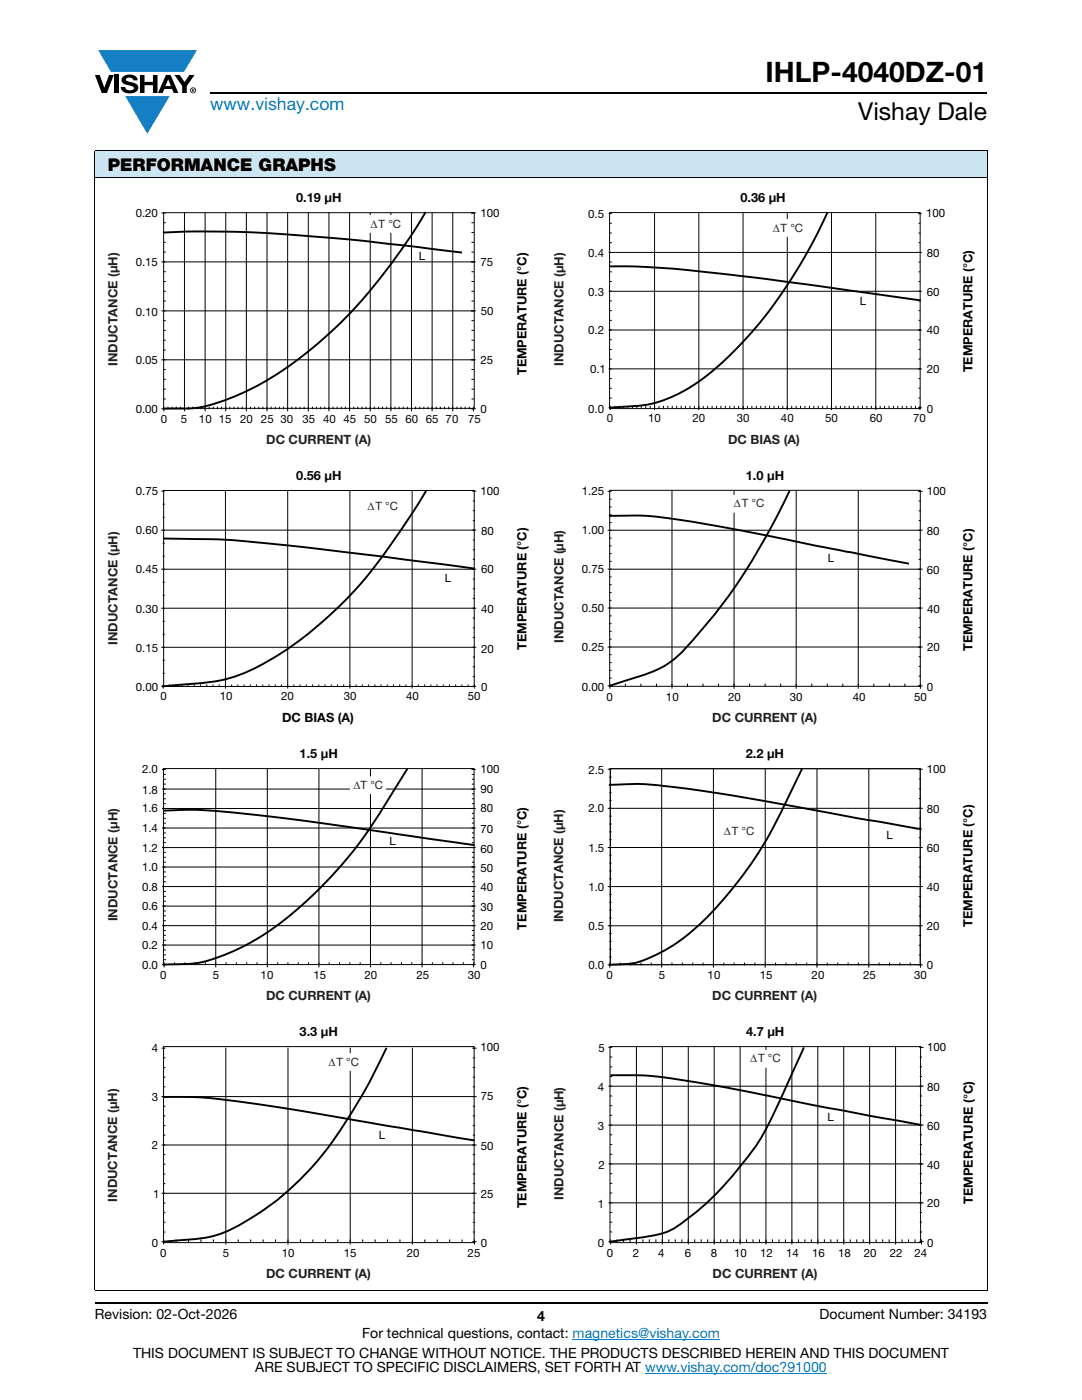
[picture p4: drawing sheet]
<svg xmlns="http://www.w3.org/2000/svg" width="216mm" height="279mm" viewBox="0 0 216 279" stroke-linecap="round" stroke-linejoin="round" font-family="sans-serif">
<g fill="#147fc3">
<path d="M19.6 10h19.7l-2.6 4.3h-1.1h-13.5z"/>
<path d="M25 19.2h8.9l-4.5 7.5z"/>
</g>
<g fill="#000">
<path d="M18.9 15h1l.9 2.5 1-2.5h.9l-1.4 3.6h-1zM22.9 15h.9v3.6h-.9zM24.6 15.3a2.1 2.1 0 0 1 2.8 .3l.1 .4h-.9a.79 .79 0 0 0-.7-.5 .79 .79 0 0 0-.8 .4l.3 .3 1 .2a1.08 1.08 0 0 1 1.2 1 1.08 1.08 0 0 1-1.1 1.2 1.73 1.73 0 0 1-2.4-1.2h.9a.96 .96 0 0 0 .8 .6 .96 .96 0 0 0 .9-.4 1.31 1.31 0 0 0-1.2-.6 1.03 1.03 0 0 1-1.1-.6 1.03 1.03 0 0 1 .2-1.1zM27.9 15h.9v1.3h1.7v-1.3h.9v3.6h-.9v-1.6h-1.7v1.6h-.9zM34.8 15h1.1l.9 1.4 1-1.4h1l-1.5 2.2v1.4h-.9v-1.4z"/>
<path d="M33.6 15.9l.5 1.3h-1.1zM33.1 15l-1.6 3.6h1l.3-.8h1.5l.3 .8h1l-1.6-3.6z"/>
<path d="M38.4 17.8h.2v.2h-.2zM38.3 17.7v.7h.1v-.3l.4 .3-.2-.3 .2-.2-.1-.2z"/>
<path d="M38.1 18a.46 .46 0 0 1 .9 0 .46 .46 0 0 1-.9 0zM37.9 18a.6 .6 0 0 0 1.2 0 .6 .6 0 0 0-1.2 0z"/>
</g>
<path d="M42 18.6h155M18.9 260h178.1" fill="none" stroke="#000" stroke-width=".36"/>
<path d="M114.3 267.3h29.3M128.7 274h36.3" fill="none" stroke="#007ec4" stroke-width=".2"/>
<path d="M18.9 30h178.1v5.5h-178.1z" fill="#cce5f3"/>
<g fill="none" stroke="#000" stroke-width=".2">
<path d="M18.9 30h178.1M18.9 35.5h178.1M18.9 30.1v227.3M197 30.1v227.3M32.3 52.3h62.5M32.7 58.1h.3M32.7 56.2h.3M32.7 54.2h.3M32.7 50.3h.3M32.7 48.4h.3M32.7 46.4h.3M32.7 44.4h.3"/>
<path d="M33 42.5h-.7M36.8 42.5v39.5M40.9 42.5v39.5M45 42.5v39.5M49.2 42.5v39.5M53.3 42.5v39.5M57.4 42.5v39.5M61.5 42.5v39.5M65.6 42.5v39.5M69.8 42.5v39.5M73.9 42.5v39.5M78 42.5v39.5"/>
<path d="M82.1 42.5v39.5M86.2 42.5v39.5M90.3 42.5v39.5M94.1 42.5h.7M94.2 58.1h.3M94.2 56.2h.3M94.2 54.2h.3M94.2 50.3h.3M94.2 48.4h.3M94.2 46.4h.3M94.2 44.4h.3M32.3 71.8h62.5"/>
<path d="M32.3 62h62.5M32.7 79.6h.3M32.7 77.7h.3M32.7 75.7h.3M32.7 73.8h.3M32.7 69.8h.3M32.7 67.9h.3M32.7 65.9h.3M32.7 64h.3M32.7 62h.3M32.7 60.1h.3M94.2 79.6h.3"/>
<path d="M94.2 77.7h.3M94.2 75.7h.3M94.2 73.8h.3M94.2 69.8h.3M94.2 67.9h.3M94.2 65.9h.3M94.2 64h.3M94.2 62h.3M94.2 60.1h.3M32.3 81.6h.7M32.7 81.3v.7M33.5 81.3v.3"/>
<path d="M34.3 81.3v.3M35.2 81.3v.3M36 81.3v.3M37.6 81.3v.3M38.5 81.3v.3M39.3 81.3v.3M40.1 81.3v.3M41.7 81.3v.3M42.6 81.3v.3M43.4 81.3v.3M44.2 81.3v.3M45.9 81.3v.3"/>
<path d="M46.7 81.3v.3M47.5 81.3v.3M48.3 81.3v.3M50 81.3v.3M50.8 81.3v.3M51.6 81.3v.3M52.5 81.3v.3M54.1 81.3v.3M54.9 81.3v.3M55.8 81.3v.3M56.6 81.3v.3M58.2 81.3v.3"/>
<path d="M59 81.3v.3M59.9 81.3v.3M60.7 81.3v.3M62.3 81.3v.3M63.2 81.3v.3M64 81.3v.3M64.8 81.3v.3M66.5 81.3v.3M67.3 81.3v.3M68.1 81.3v.3M68.9 81.3v.3M70.6 81.3v.3"/>
<path d="M71.4 81.3v.3M72.2 81.3v.3M73 81.3v.3M74.7 81.3v.3M75.5 81.3v.3M76.3 81.3v.3M77.2 81.3v.3M78.8 81.3v.3M79.6 81.3v.3M80.5 81.3v.3M81.3 81.3v.3M82.9 81.3v.3"/>
<path d="M83.8 81.3v.3M84.6 81.3v.3M85.4 81.3v.3M87.1 81.3v.3M87.9 81.3v.3M88.7 81.3v.3M89.5 81.3v.3M91.2 81.3v.3M92 81.3v.3M92.8 81.3v.3M93.6 81.3v.3M94.1 81.6h.7"/>
<path d="M94.5 81.3v.7M18.9 257.5h178.1"/>
</g>
<path d="M32.7 46.4a231.4 231.4 0 0 1 34.6 1.2l14.8 1.5 9.9 1.3M84.8 42.5a100.1 100.1 0 0 1-25.7 29.5 50 50 0 0 1-19.6 9.4l-2.3 .1-4.5 .1" fill="none" stroke="#000" stroke-width=".38"/>
<path d="M32.7 42.4h61.9v39.1h-61.9z" fill="none" stroke="#050504" stroke-width=".2"/>
<path d="M72.9 43h8.4v3.3h-8.4z" fill="#fff"/>
<path d="M72.9 43h8.4v3.3h-8.4z" fill="none" stroke="#fff" stroke-width=".25"/>
<path d="M121.8 58.1h61.8M121.8 50.4h61.8M130.6 42.6v38.8M139.4 42.6v38.8M148.3 42.6v38.8M157.1 42.6v38.8M165.9 42.6v38.8M174.7 42.6v38.8M121.8 73.6h61.8M121.8 65.9h61.8" fill="none" stroke="#050504" stroke-width=".2"/>
<g fill="none" stroke="#000" stroke-width=".2">
<path d="M121.8 56.2h.2M121.8 54.3h.2M121.8 52.3h.2M121.8 48.4h.2M121.8 46.5h.2M121.8 44.6h.2M122 58.1h-.5M122 50.4h-.5M122 42.6h-.5M183.3 58.1h.5M183.3 50.4h.5M183.3 42.6h.5"/>
<path d="M183.4 56.2h.2M183.4 54.3h.2M183.4 52.3h.2M183.4 48.4h.2M183.4 46.5h.2M183.4 44.6h.2M121.8 79.4h.2M121.8 77.5h.2M121.8 75.6h.2M121.8 71.7h.2M121.8 69.7h.2M121.8 67.8h.2"/>
<path d="M121.8 63.9h.2M121.8 62h.2M121.8 60.1h.2M122 73.6h-.5M122 65.9h-.5M183.3 73.6h.5M183.3 65.9h.5M183.4 79.4h.2M183.4 77.5h.2M183.4 75.6h.2M183.4 71.7h.2M183.4 69.7h.2"/>
<path d="M183.4 67.8h.2M183.4 63.9h.2M183.4 62h.2M183.4 60.1h.2M121.8 81.1v.6M122 81.4h-.5M122.7 81.1v.3M123.5 81.1v.3M124.4 81.1v.3M125.3 81.1v.3M126.2 81.1v.3M127.1 81.1v.3"/>
<path d="M128 81.1v.3M128.8 81.1v.3M129.7 81.1v.3M130.6 81.1v.6M131.5 81.1v.3M132.4 81.1v.3M133.3 81.1v.3M134.1 81.1v.3M135 81.1v.3M135.9 81.1v.3M136.8 81.1v.3M137.7 81.1v.3"/>
<path d="M138.6 81.1v.3M139.4 81.1v.6M140.3 81.1v.3M141.2 81.1v.3M142.1 81.1v.3M143 81.1v.3M143.9 81.1v.3M144.7 81.1v.3M145.6 81.1v.3M146.5 81.1v.3M147.4 81.1v.3M148.3 81.1v.6"/>
<path d="M149.2 81.1v.3M150 81.1v.3M150.9 81.1v.3M151.8 81.1v.3M152.7 81.1v.3M153.6 81.1v.3M154.4 81.1v.3M155.3 81.1v.3M156.2 81.1v.3M157.1 81.1v.6M158 81.1v.3M158.9 81.1v.3"/>
<path d="M159.7 81.1v.3M160.6 81.1v.3M161.5 81.1v.3M162.4 81.1v.3M163.3 81.1v.3M164.2 81.1v.3M165 81.1v.3M165.9 81.1v.6M166.8 81.1v.3M167.7 81.1v.3M168.6 81.1v.3M169.4 81.1v.3"/>
<path d="M170.3 81.1v.3M171.2 81.1v.3M172.1 81.1v.3M173 81.1v.3M173.9 81.1v.3M174.7 81.1v.6M175.6 81.1v.3M176.5 81.1v.3M177.4 81.1v.3M178.3 81.1v.3M179.2 81.1v.3M180 81.1v.3"/>
<path d="M180.9 81.1v.3M181.8 81.1v.3M182.7 81.1v.3M183.3 81.4h.5M183.6 81.1v.6"/>
</g>
<path d="M121.8 53.2a141.9 141.9 0 0 1 17.6 .9l13.3 1.5 30.9 4.3M165 42.6a89.8 89.8 0 0 1-23.4 31.9 26.5 26.5 0 0 1-17.9 6.7l-1.9 .2" fill="none" stroke="#000" stroke-width=".38"/>
<path d="M153.1 43.9h8.5v3.2h-8.5z" fill="#fff"/>
<path d="M153.1 43.9h8.5v3.2h-8.5z" fill="none" stroke="#fff" stroke-width=".25"/>
<path d="M121.6 42.4h62v39.1h-62zM45 98v39M57.4 98v39M69.8 98v39M82.2 98v39M32.6 113.6h62.1M32.6 105.8h62.1M32.6 129.2h62.1M32.6 121.4h62.1" fill="none" stroke="#050504" stroke-width=".2"/>
<g fill="none" stroke="#000" stroke-width=".2">
<path d="M32.3 98h.5M32.7 97.9h61.9v39.1h-61.9zM94.4 98h.5M94.4 100h.3M32.3 113.6h.5M32.3 105.8h.5M32.6 118.8h.2M32.6 116.2h.2M32.6 111h.2M32.6 108.4h.2M32.6 103.2h.2M32.6 100.6h.2"/>
<path d="M94.4 113.6h.5M94.4 105.8h.5M94.4 119.4h.3M94.4 117.5h.3M94.4 115.5h.3M94.4 111.6h.3M94.4 109.7h.3M94.4 107.8h.3M94.4 103.9h.3M94.4 101.9h.3M32.3 137h.5M32.3 129.2h.5"/>
<path d="M32.3 121.4h.5M32.6 134.4h.2M32.6 131.8h.2M32.6 126.6h.2M32.6 124h.2M32.6 136.7v.6M33.8 136.7v.3M35.1 136.7v.3M36.3 136.7v.3M37.5 136.7v.3M38.8 136.7v.3M40 136.7v.3"/>
<path d="M41.3 136.7v.3M42.5 136.7v.3M43.7 136.7v.3M45 136.7v.6M46.2 136.7v.3M47.5 136.7v.3M48.7 136.7v.3M50 136.7v.3M51.2 136.7v.3M52.4 136.7v.3M53.7 136.7v.3M54.9 136.7v.3"/>
<path d="M56.2 136.7v.3M57.4 136.7v.6M58.6 136.7v.3M59.9 136.7v.3M61.1 136.7v.3M62.4 136.7v.3M63.6 136.7v.3M64.8 136.7v.3M66.1 136.7v.3M67.3 136.7v.3M68.6 136.7v.3M69.8 137v.3"/>
<path d="M69.8 136.7v.3M71.1 136.7v.3M72.3 136.7v.3M73.5 136.7v.3M74.8 136.7v.3M76 136.7v.3M77.3 136.7v.3M78.5 136.7v.3M79.8 136.7v.3M81 136.7v.3M82.2 137v.3M82.2 136.7v.3"/>
<path d="M83.5 136.7v.3M84.7 136.7v.3M86 136.7v.3M87.2 136.7v.3M88.5 136.7v.3M89.7 136.7v.3M90.9 136.7v.3M92.2 136.7v.3M93.4 136.7v.3M94.4 137h.5M94.4 129.2h.5M94.4 121.4h.5"/>
<path d="M94.4 135h.3M94.4 133.1h.3M94.4 131.1h.3M94.4 127.2h.3M94.4 125.3h.3M94.4 123.3h.3M94.7 137v.3M94.7 136.7v.3"/>
</g>
<path d="M85 98a147.9 147.9 0 0 1-14.1 19.7 68.1 68.1 0 0 1-22.4 16.7 34.6 34.6 0 0 1-11.9 2.2l-4 .4M32.7 107.5a169.9 169.9 0 0 1 24.7 1.3l18.6 2.2 18.5 2.5" fill="none" stroke="#000" stroke-width=".38"/>
<path d="M72.2 99.4h8.5v3.3h-8.5z" fill="#fff"/>
<path d="M72.2 99.4h8.5v3.3h-8.5z" fill="none" stroke="#fff" stroke-width=".25"/>
<g fill="none" stroke="#000" stroke-width=".2">
<path d="M121.4 98.1h.5M121.7 99.6h.2M134.1 98.1v39.2M146.5 98.1v39.2M158.9 98.1v39.2M171.3 98.1v39.2M183.3 98.1h.7M121.4 113.6h62.6M121.4 105.8h62.6M121.7 119.8h.2M121.7 118.3h.2M121.7 116.7h.2"/>
<path d="M121.7 115.1h.2M121.7 112h.2M121.7 110.5h.2M121.7 108.9h.2M121.7 107.4h.2M121.7 104.3h.2M121.7 102.7h.2M121.7 101.2h.2M183.4 119.4h.3M183.4 117.5h.3M183.4 115.5h.3M183.4 111.6h.3"/>
<path d="M183.4 109.7h.3M183.4 107.8h.3M183.4 103.9h.3M183.4 102h.3M183.4 100h.3M121.4 129.1h62.6M121.4 121.3l62.6 .1M121.4 136.9h.5M121.7 135.3h.2M121.7 133.8h.2M121.7 132.2h.2M121.7 130.7h.2"/>
<path d="M121.7 127.6h.2M121.7 126h.2M121.7 124.5h.2M121.7 122.9h.2M121.7 136.5v.8M124.8 136.5v.4M127.9 136.5v.4M131 136.5v.4M137.2 136.5v.4M140.3 136.5v.4M143.4 136.5v.4M149.6 136.5v.4"/>
<path d="M152.7 136.5v.4M155.8 136.5v.4M162 136.5v.4M165.1 136.5v.4M168.2 136.5v.4M174.4 136.5v.4M177.5 136.5v.4M180.6 136.5v.4M183.3 136.9h.7M183.4 134.9h.3M183.4 133h.3M183.4 131.1h.3"/>
<path d="M183.4 127.2h.3M183.4 125.2h.3M183.4 123.3h.3M183.7 136.5v.8"/>
</g>
<path d="M157.5 98.1a118.3 118.3 0 0 1-20.7 31.3 18.5 18.5 0 0 1-9.4 5.7l-5.7 1.8M121.7 103l3.7-.1a59.4 59.4 0 0 1 13 1.3l8.5 1.5 34.3 6.8" fill="none" stroke="#000" stroke-width=".38"/>
<path d="M145.4 98.9h8.4v3.3h-8.4z" fill="#fff"/>
<path d="M145.4 98.9h8.4v3.3h-8.4z" fill="none" stroke="#fff" stroke-width=".25"/>
<g fill="none" stroke="#000" stroke-width=".2">
<path d="M121.7 97.9h61.9v39.1h-61.9zM32.4 157.5h62.4M32.4 153.6h.3M32.7 159.4h.3M32.7 158.4h.3M32.7 156.5h.3M32.7 155.5h.3M32.7 154.6h.3M32.7 153.6h.3M43.1 153.6v39.4M53.3 153.6v39.4M63.6 153.6v39.4"/>
<path d="M73.9 153.6v39.4M84.2 153.6v39.4M94.2 153.6h.6M94.3 159.4h.2M94.3 158.4h.2M94.3 156.5h.2M94.3 155.5h.2M94.3 154.6h.2M94.3 153.6h.2M32.4 176.9h62.4M32.4 173h62.4M32.4 169.1h62.4"/>
<path d="M32.4 165.2h62.4M32.4 161.3h62.4M32.7 179.8h.3M32.7 178.9h.3M32.7 177.9h.3M32.7 176h.3M32.7 175h.3M32.7 174h.3M32.7 172.1h.3M32.7 171.1h.3M32.7 170.1h.3M32.7 168.2h.3"/>
<path d="M32.7 167.2h.3M32.7 166.2h.3M32.7 164.3h.3M32.7 163.3h.3M32.7 162.3h.3M32.7 160.4h.3M94.3 179.8h.2M94.3 178.9h.2M94.3 177.9h.2M94.3 176h.2M94.3 175h.2M94.3 174h.2"/>
<path d="M94.3 172.1h.2M94.3 171.1h.2M94.3 170.1h.2M94.3 168.2h.2M94.3 167.2h.2M94.3 166.2h.2M94.3 164.3h.2M94.3 163.3h.2M94.3 162.3h.2M94.3 160.4h.2M32.4 188.6h62.4M32.4 184.7h62.4"/>
<path d="M32.4 180.8h62.4M32.4 192.5h.6M32.7 191.5h.3M32.7 190.6h.3M32.7 189.6h.3M32.7 187.6h.3M32.7 186.7h.3M32.7 185.7h.3M32.7 183.7h.3M32.7 182.8h.3M32.7 181.8h.3M32.7 192.2v.8"/>
<path d="M34.8 192.2v.3M36.9 192.2v.3M38.9 192.2v.3M41 192.2v.3M45.1 192.2v.3M47.2 192.2v.3M49.2 192.2v.3M51.3 192.2v.3M55.4 192.2v.3M57.5 192.2v.3M59.5 192.2v.3M61.6 192.2v.3"/>
<path d="M65.7 192.2v.3M67.8 192.2v.3M69.8 192.2v.3M71.9 192.2v.3M76 192.2v.3M78 192.2v.3M80.1 192.2v.3M82.2 192.2v.3M86.3 192.2v.3M88.3 192.2v.3M90.4 192.2v.3M92.5 192.2v.3"/>
<path d="M94.2 192.5h.6M94.3 191.5h.2M94.3 190.6h.2M94.3 189.6h.2M94.3 187.6h.2M94.3 186.7h.2M94.3 185.7h.2M94.3 183.7h.2M94.3 182.8h.2M94.3 181.8h.2M94.5 192.2v.8"/>
</g>
<path d="M81.2 153.6a169.6 169.6 0 0 1-11.4 17.2 72.7 72.7 0 0 1-20.7 17.8 32.3 32.3 0 0 1-11.2 3.8l-5.2 .1M32.7 161.8a70.3 70.3 0 0 1 13.9 .4 738.9 738.9 0 0 1 32.5 4.2l15.4 2.2" fill="none" stroke="#000" stroke-width=".38"/>
<path d="M32.6 153.4h62v39.1h-62z" fill="none" stroke="#050504" stroke-width=".2"/>
<path d="M70 155.1h6.9v3.3h-6.9z" fill="#fff"/>
<path d="M70 155.1h6.9v3.3h-6.9z" fill="none" stroke="#fff" stroke-width=".25"/>
<path d="M143.3 164.4h8.5v3.3h-8.5z" fill="#fff"/>
<path d="M143.3 164.4h8.5v3.3h-8.5z" fill="none" stroke="#fff" stroke-width=".25"/>
<g fill="none" stroke="#000" stroke-width=".2">
<path d="M121.4 153.5h.5M121.7 159.8h.2M121.7 158.2h.2M121.7 156.6h.2M121.7 155.1h.2M132 153.5v39.5M142.4 153.5v39.5M152.7 153.5v39.5M163 153.5v39.5M173.4 153.5v39.5M183.4 153.5h.6M183.4 159.4h.3"/>
<path d="M183.4 157.4h.3M183.4 155.5h.3M121.7 178.5h.2M121.7 175.4h.2M121.7 173.8h.2M121.7 172.3h.2M121.7 170.7h.2M121.7 167.6h.2M121.7 166h.2M121.7 164.5h.2M121.7 162.9h.2M183.4 178.9h.3"/>
<path d="M183.4 175h.3M183.4 173h.3M183.4 171.1h.3M183.4 167.2h.3M183.4 165.2h.3M183.4 163.3h.3M184 176.9h-62.6M184 169.1h-62.6M184 161.3h-62.6M121.4 192.6h.5M121.7 191h.2M121.7 189.4h.2"/>
<path d="M121.7 187.9h.2M121.7 186.3h.2M121.7 183.2h.2M121.7 181.6h.2M121.7 180.1h.2M121.7 192.2v.8M123.8 192.2v.4M125.8 192.2v.4M127.9 192.2v.4M130 192.2v.4M134.1 192.2v.4M136.2 192.2v.4"/>
<path d="M138.2 192.2v.4M140.3 192.2v.4M144.4 192.2v.4M146.5 192.2v.4M148.6 192.2v.4M150.6 192.2v.4M154.8 192.2v.4M156.8 192.2v.4M158.9 192.2v.4M161 192.2v.4M165.1 192.2v.4M167.2 192.2v.4"/>
<path d="M169.2 192.2v.4M171.3 192.2v.4M175.4 192.2v.4M177.5 192.2v.4M179.6 192.2v.4M181.6 192.2v.4M183.4 192.6h.6M183.4 190.6h.3M183.4 188.6h.3M183.4 186.7h.3M183.4 182.8h.3M183.4 180.8h.3"/>
<path d="M183.7 192.2v.8M184 184.8h-62.6M32.3 218.8h62.7M32.6 208.9h62v39.1h-62zM32.7 216.9h.2M32.7 215h.2M32.7 213.1h.2M32.7 211.1h.2M32.9 209.2h-.6M45.1 209.2v39.1M57.5 209.2v39.1M69.9 209.2v39.1"/>
<path d="M82.3 209.2v39.1M94.4 209.2h.6M94.4 216.9h.3M94.4 215h.3M94.4 213.1h.3M94.4 211.1h.3M32.3 238.1h62.7M32.3 228.5h62.7M32.7 236.2h.2M32.7 234.3h.2M32.7 232.4h.2M32.7 230.4h.2"/>
<path d="M32.7 228.5h.2M32.7 226.6h.2M32.7 224.6h.2M32.7 222.7h.2M32.7 220.8h.2M94.4 236.2h.3M94.4 234.3h.3M94.4 232.4h.3M94.4 230.4h.3M94.4 228.5h.3M94.4 226.6h.3M94.4 224.6h.3"/>
<path d="M94.4 222.7h.3M94.4 220.8h.3M32.7 245.9h.2M32.7 243.9h.2M32.7 242h.2M32.7 240.1h.2M32.7 247.5v.8M32.9 247.8h-.6M35.1 247.5v.3M37.6 247.5v.3M40.1 247.5v.3M42.6 247.5v.3"/>
<path d="M47.5 247.5v.3M50 247.5v.3M52.5 247.5v.3M55 247.5v.3M59.9 247.5v.3M62.4 247.5v.3M64.9 247.5v.3M67.4 247.5v.3M72.4 247.5v.3M74.8 247.5v.3M77.3 247.5v.3M79.8 247.5v.3"/>
<path d="M84.8 247.5v.3M87.2 247.5v.3M89.7 247.5v.3M92.2 247.5v.3M94.4 247.8h.6M94.4 245.9h.3M94.4 243.9h.3M94.4 242h.3M94.4 240.1h.3M94.7 247.5v.8"/>
</g>
<path d="M121.7 156.6a53.2 53.2 0 0 1 12.4 .4 651.3 651.3 0 0 1 34.1 5.8l15.5 2.7M160 153.5a145.2 145.2 0 0 1-9.6 18.1 70 70 0 0 1-14.3 15.8 28 28 0 0 1-10 4.9l-4.4 .3M32.7 218.9a91.3 91.3 0 0 1 18.6 1.4l7.4 1.2 35.8 6.1M77 209.3a107.9 107.9 0 0 1-14.2 23 51.8 51.8 0 0 1-18.9 14 39.7 39.7 0 0 1-10 1.4l-1.2 .1" fill="none" stroke="#000" stroke-width=".38"/>
<path d="M121.8 153.4h61.8v39.1h-61.8z" fill="none" stroke="#000" stroke-width=".25"/>
<path d="M64.5 210.3h8.4v3.3h-8.4z" fill="#fff"/>
<path d="M64.5 210.3h8.4v3.3h-8.4z" fill="none" stroke="#fff" stroke-width=".25"/>
<g fill="none" stroke="#000" stroke-width=".2">
<path d="M121.5 216.8h62.7M121.8 218.7h.3M121.8 214.8h.3M121.8 212.9h.3M121.8 211h.3M122.1 209h-.6M127 209v39.3M132.2 209v39.3M137.3 209v39.3M142.5 209v39.3M147.7 209v39.3M152.8 209v39.3"/>
<path d="M158 209v39.3M163.2 209v39.3M168.4 209v39.3M173.5 209v39.3M178.7 209v39.3M183.6 209h.6M183.6 218.7h.3M183.6 214.8h.3M183.6 212.9h.3M183.6 211h.3M121.5 232.3h62.7M121.5 224.5h62.7"/>
<path d="M121.8 238.1h.3M121.8 236.2h.3M121.8 234.2h.3M121.8 230.4h.3M121.8 228.4h.3M121.8 226.5h.3M121.8 222.6h.3M121.8 220.7h.3M183.6 238.1h.3M183.6 236.2h.3M183.6 234.2h.3M183.6 230.4h.3"/>
<path d="M183.6 228.4h.3M183.6 226.5h.3M183.6 222.6h.3M183.6 220.7h.3M121.5 240.1h62.7M121.8 245.9h.3M121.8 243.9h.3M121.8 242h.3M121.8 247.4v.9M122.1 247.8h-.6M123.1 247.4v.4M124.4 247.4v.4"/>
<path d="M125.7 247.4v.4M128.3 247.4v.4M129.6 247.4v.4M130.9 247.4v.4M133.5 247.4v.4M134.7 247.4v.4M136 247.4v.4M138.6 247.4v.4M139.9 247.4v.4M141.2 247.4v.4M143.8 247.4v.4M145.1 247.4v.4"/>
<path d="M146.4 247.4v.4M149 247.4v.4M150.3 247.4v.4M151.5 247.4v.4M154.1 247.4v.4M155.4 247.4v.4M156.7 247.4v.4M159.3 247.4v.4M160.6 247.4v.4M161.9 247.4v.4M164.5 247.4v.4M165.8 247.4v.4"/>
<path d="M167.1 247.4v.4M169.6 247.4v.4M171 247.4v.4M172.2 247.4v.4M174.8 247.4v.4M176.1 247.4v.4M177.4 247.4v.4M180 247.4v.4M181.3 247.4v.4M182.6 247.4v.4M183.6 247.8h.6M183.6 245.9h.3"/>
<path d="M183.6 243.9h.3M183.6 242h.3M183.9 247.4v.9"/>
</g>
<path d="M122 214.6a74.3 74.3 0 0 1 17.3 1.4l9.7 1.8 15.5 3.2 18.9 3.4M160.3 209.2l-.2 .5a226.1 226.1 0 0 1-8.5 17.9 64.8 64.8 0 0 1-16.4 17.1 15.5 15.5 0 0 1-7.2 2.3l-6.2 .8" fill="none" stroke="#000" stroke-width=".38"/>
<path d="M121.7 208.9h62v39.1h-62z" fill="none" stroke="#050504" stroke-width=".2"/>
<path d="M148.6 209.7h8.5v3.3h-8.5z" fill="#fff"/>
<path d="M148.6 209.7h8.5v3.3h-8.5z" fill="none" stroke="#fff" stroke-width=".25"/>
<text font-size="5.6" x="152.8" y="16.4">IHLP-4040DZ-01</text>
<text font-size="4.9" x="171.3" y="24">Vishay Dale</text>
<text font-size="3.5" fill="#007ec4" x="42" y="21.9">www.vishay.com</text>
<text font-size="3.5" x="21.5" y="34.1">PERFORMANCE GRAPHS</text>
<g font-size="2.8">
<text x="18.9" y="263.3">Revision: 02-Oct-2026</text>
<text x="107.2" y="263.6">4</text>
<text x="163.6" y="263.3">Document Number: 34193</text>
<text x="72.3" y="267.1">For technical questions, contact: magnetics@vishay.com</text>
<text x="26.5" y="271">THIS DOCUMENT IS SUBJECT TO CHANGE WITHOUT NOTICE. THE PRODUCTS DESCRIBED HEREIN AND THIS DOCUMENT</text>
<text x="50.9" y="273.8">ARE SUBJECT TO SPECIFIC DISCLAIMERS, SET FORTH AT www.vishay.com/doc?91000</text>
</g>
<g font-size="2.5" fill="#050504">
<text x="59.1" y="40.3">0.19 μH</text>
<text x="147.7" y="40.3">0.36 μH</text>
<text x="59.1" y="95.8">0.56 μH</text>
<text x="148.8" y="95.7">1.0 μH</text>
<text x="56.3" y="144.1">DC BIAS (A)</text>
<text x="59.8" y="151.2">1.5 μH</text>
<text x="148.8" y="151.3">2.2 μH</text>
<text x="59.8" y="206.7">3.3 μH</text>
<text x="148.9" y="206.7">4.7 μH</text>
</g>
<g font-size="2.5" fill="#231f20">
<text x="23.4" y="73" transform="rotate(-90 23.4 73)">INDUCTANCE (μH)</text>
<text x="112.5" y="73" transform="rotate(-90 112.5 73)">INDUCTANCE (μH)</text>
<text x="53.1" y="88.6">DC CURRENT (A)</text>
<text x="145.3" y="88.6">DC BIAS (A)</text>
<text x="23.4" y="128.7" transform="rotate(-90 23.4 128.7)">INDUCTANCE (μH)</text>
<text x="112.4" y="128.3" transform="rotate(-90 112.4 128.3)">INDUCTANCE (μH)</text>
<text x="142.1" y="144.2">DC CURRENT (A)</text>
<text x="23.4" y="183.9" transform="rotate(-90 23.4 183.9)">INDUCTANCE (μH)</text>
<text x="112.4" y="184.1" transform="rotate(-90 112.4 184.1)">INDUCTANCE (μH)</text>
<text x="53.1" y="199.6">DC CURRENT (A)</text>
<text x="142.1" y="199.6">DC CURRENT (A)</text>
<text x="23.4" y="239.8" transform="rotate(-90 23.4 239.8)">INDUCTANCE (μH)</text>
<text x="112.4" y="239.5" transform="rotate(-90 112.4 239.5)">INDUCTANCE (μH)</text>
<text x="53.1" y="255.1">DC CURRENT (A)</text>
<text x="142.2" y="255.1">DC CURRENT (A)</text>
</g>
<g font-size="2.5">
<text x="105" y="74.9" transform="rotate(-90 105 74.9)">TEMPERATURE (°C)</text>
<text x="194" y="74.3" transform="rotate(-90 194 74.3)">TEMPERATURE (°C)</text>
<text x="105" y="129.7" transform="rotate(-90 105 129.7)">TEMPERATURE (°C)</text>
<text x="194" y="129.9" transform="rotate(-90 194 129.9)">TEMPERATURE (°C)</text>
<text x="105" y="185.5" transform="rotate(-90 105 185.5)">TEMPERATURE (°C)</text>
<text x="194.1" y="185" transform="rotate(-90 194.1 185)">TEMPERATURE (°C)</text>
<text x="105.1" y="241.2" transform="rotate(-90 105.1 241.2)">TEMPERATURE (°C)</text>
<text x="194.1" y="240.2" transform="rotate(-90 194.1 240.2)">TEMPERATURE (°C)</text>
</g>
<g font-size="2.3">
<text x="27.1" y="43.2">0.20</text>
<text x="95.9" y="43.3">100</text>
<text x="117.4" y="43.4">0.5</text>
<text x="184.8" y="43.3">100</text>
<text x="27.1" y="53.1">0.15</text>
<text x="83.6" y="51.8">L</text>
<text x="95.9" y="53.2">75</text>
<text x="117.4" y="51.3">0.4</text>
<text x="184.9" y="51.2">80</text>
<text x="117.4" y="59.1">0.3</text>
<text x="184.9" y="59.1">60</text>
<text x="27.1" y="63">0.10</text>
<text x="96" y="62.8">50</text>
<text x="171.5" y="61">L</text>
<text x="117.4" y="66.7">0.2</text>
<text x="184.9" y="66.7">40</text>
<text x="27.1" y="72.6">0.05</text>
<text x="95.9" y="72.7">25</text>
<text x="117.7" y="74.5">0.1</text>
<text x="184.9" y="74.5">20</text>
<text x="27.1" y="82.4">0.00</text>
<text x="95.9" y="82.4">0</text>
<text x="117.4" y="82.4">0.0</text>
<text x="184.9" y="82.5">0</text>
<text x="27.1" y="98.8">0.75</text>
<text x="95.8" y="98.8">100</text>
<text x="116.1" y="98.7">1.25</text>
<text x="184.9" y="98.7">100</text>
<text x="27.1" y="106.5">0.60</text>
<text x="96" y="106.8">80</text>
<text x="116.1" y="106.6">1.00</text>
<text x="184.9" y="106.7">80</text>
<text x="165.2" y="112.1">L</text>
<text x="27.1" y="114.4">0.45</text>
<text x="88.8" y="116.2">L</text>
<text x="96" y="114.3">60</text>
<text x="116.1" y="114.4">0.75</text>
<text x="184.9" y="114.5">60</text>
<text x="27.1" y="122.3">0.30</text>
<text x="96" y="122.4">40</text>
<text x="116.1" y="122.2">0.50</text>
<text x="185" y="122.4">40</text>
<text x="27.1" y="130.1">0.15</text>
<text x="96" y="130.3">20</text>
<text x="116.1" y="129.9">0.25</text>
<text x="185" y="129.9">20</text>
<text x="27.1" y="137.9">0.00</text>
<text x="96" y="137.9">0</text>
<text x="116.1" y="137.9">0.00</text>
<text x="184.9" y="137.9">0</text>
<text x="32" y="139.8">0</text>
<text x="43.8" y="139.8">10</text>
<text x="56.1" y="139.8">20</text>
<text x="68.6" y="139.8">30</text>
<text x="81" y="139.8">40</text>
<text x="93.4" y="139.8">50</text>
<text x="121" y="139.8">0</text>
<text x="132.9" y="139.8">10</text>
<text x="145.3" y="139.8">20</text>
<text x="157.6" y="139.8">30</text>
<text x="170.1" y="139.8">40</text>
<text x="182.4" y="139.8">50</text>
<text x="28.3" y="154.3">2.0</text>
<text x="95.9" y="154.3">100</text>
<text x="117.4" y="154.4">2.5</text>
<text x="184.9" y="154.3">100</text>
<text x="28.3" y="158.4">1.8</text>
<text x="95.9" y="158.3">90</text>
<text x="28.3" y="166.1">1.4</text>
<text x="28.3" y="162.1">1.6</text>
<text x="95.9" y="166.2">70</text>
<text x="95.9" y="162.1">80</text>
<text x="117.4" y="162.1">2.0</text>
<text x="176.9" y="167.4">L</text>
<text x="184.9" y="162.3">80</text>
<text x="28.3" y="173.9">1.0</text>
<text x="28.3" y="170">1.2</text>
<text x="77.7" y="168.6">L</text>
<text x="95.9" y="173.9">50</text>
<text x="95.9" y="170.2">60</text>
<text x="117.4" y="170">1.5</text>
<text x="184.9" y="170">60</text>
<text x="28.3" y="177.8">0.8</text>
<text x="95.9" y="177.9">40</text>
<text x="117.4" y="177.8">1.0</text>
<text x="184.9" y="177.8">40</text>
<text x="28.3" y="185.6">0.4</text>
<text x="28.3" y="181.7">0.6</text>
<text x="95.9" y="185.7">20</text>
<text x="95.9" y="181.7">30</text>
<text x="117.4" y="185.5">0.5</text>
<text x="184.9" y="185.7">20</text>
<text x="28.3" y="189.4">0.2</text>
<text x="95.9" y="189.4">10</text>
<text x="28.3" y="193.4">0.0</text>
<text x="32" y="195.3">0</text>
<text x="42.5" y="195.3">5</text>
<text x="52" y="195.3">10</text>
<text x="62.5" y="195.3">15</text>
<text x="72.7" y="195.3">20</text>
<text x="83.1" y="195.3">25</text>
<text x="93.3" y="195.3">30</text>
<text x="95.9" y="193.4">0</text>
<text x="117.4" y="193.5">0.0</text>
<text x="121" y="195.4">0</text>
<text x="131.4" y="195.4">5</text>
<text x="141.2" y="195.4">10</text>
<text x="151.6" y="195.4">15</text>
<text x="162" y="195.4">20</text>
<text x="172.3" y="195.4">25</text>
<text x="182.4" y="195.4">30</text>
<text x="184.9" y="193.4">0</text>
<text x="30.3" y="209.9">4</text>
<text x="95.9" y="209.8">100</text>
<text x="119.4" y="209.9">5</text>
<text x="185" y="209.8">100</text>
<text x="30.3" y="219.8">3</text>
<text x="95.9" y="219.6">75</text>
<text x="119.3" y="217.7">4</text>
<text x="185" y="217.7">80</text>
<text x="75.6" y="227.3">L</text>
<text x="119.3" y="225.5">3</text>
<text x="165.1" y="223.7">L</text>
<text x="185" y="225.5">60</text>
<text x="30.3" y="229.3">2</text>
<text x="95.9" y="229.5">50</text>
<text x="119.4" y="233.2">2</text>
<text x="185" y="233.2">40</text>
<text x="30.6" y="239.1">1</text>
<text x="95.9" y="239.1">25</text>
<text x="119.3" y="241">1</text>
<text x="185" y="240.9">20</text>
<text x="30.3" y="248.9">0</text>
<text x="32" y="250.8">0</text>
<text x="44.4" y="250.8">5</text>
<text x="56.2" y="250.8">10</text>
<text x="68.6" y="250.8">15</text>
<text x="81.1" y="250.8">20</text>
<text x="93.3" y="250.8">25</text>
<text x="95.9" y="248.9">0</text>
<text x="119.3" y="248.8">0</text>
<text x="121.1" y="250.8">0</text>
<text x="126.3" y="250.8">2</text>
<text x="131.3" y="250.8">4</text>
<text x="136.6" y="250.8">6</text>
<text x="141.9" y="250.8">8</text>
<text x="146.5" y="250.8">10</text>
<text x="151.7" y="250.8">12</text>
<text x="156.9" y="250.8">14</text>
<text x="162" y="250.8">16</text>
<text x="167.2" y="250.8">18</text>
<text x="172.4" y="250.8">20</text>
<text x="177.5" y="250.8">22</text>
<text x="182.5" y="250.8">24</text>
<text x="185" y="248.9">0</text>
</g>
<g font-size="2.3" fill="#231f20">
<text x="74" y="45.4">ΔT °C</text>
<text x="154.2" y="46.2">ΔT °C</text>
<text x="73.3" y="101.8">ΔT °C</text>
<text x="146.5" y="101.3">ΔT °C</text>
<text x="70.6" y="157.4">ΔT °C</text>
<text x="144.4" y="166.7">ΔT °C</text>
<text x="65.6" y="212.7">ΔT °C</text>
<text x="149.7" y="212">ΔT °C</text>
</g>
<g font-size="2.3" fill="#050504">
<text x="32.1" y="84.3">0</text>
<text x="36.1" y="84.3">5</text>
<text x="39.7" y="84.3">10 15</text>
<text x="47.9" y="84.3">20</text>
<text x="52.1" y="84.3">25 30</text>
<text x="60.4" y="84.3">35 40 45 50</text>
<text x="76.8" y="84.3">55 60 65 70</text>
<text x="93.4" y="84.3">75</text>
<text x="121.1" y="84.3">0</text>
<text x="129.4" y="84.3">10</text>
<text x="138.2" y="84.3">20</text>
<text x="147" y="84.3">30</text>
<text x="155.8" y="84.3">40</text>
<text x="164.7" y="84.3">50</text>
<text x="173.6" y="84.3">60</text>
<text x="182.2" y="84.3">70</text>
</g>
</svg>
